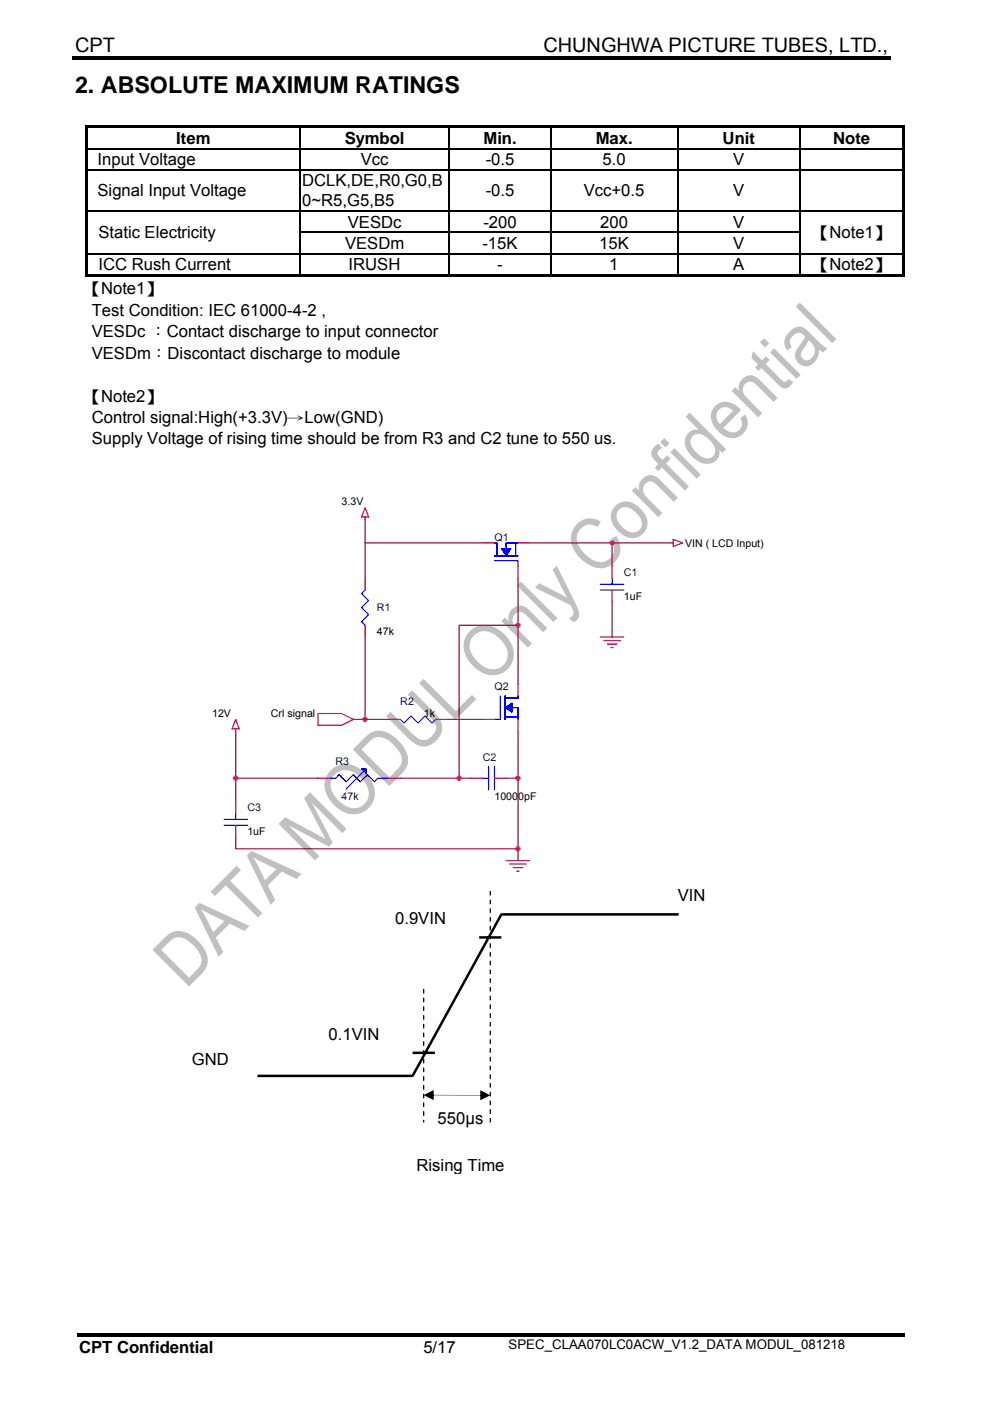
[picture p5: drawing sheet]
<svg xmlns="http://www.w3.org/2000/svg" width="210mm" height="297mm" viewBox="0 0 210 297" stroke-linecap="round" stroke-linejoin="round" font-family="sans-serif">
<path d="M15.2 11.9h82v.8h-82zM97 11.9h91.8v.8h-91.8zM16.3 282.7h175.5v.8h-175.5z" fill="#000"/>
<g fill="#c0c0c0">
<path d="M34.7 199a4.1 4.1 0 0 1 6.4-.3 6.2 6.2 0 0 1 2.9 5.7 7.7 7.7 0 0 1-2.7 3.5l-1.2 1.2-7.8-7.7zM34.2 201.4l5.9 5.9 .6-.6a4.7 4.7 0 0 0 2-3.1 6.4 6.4 0 0 0-4.7-4.9 3.2 3.2 0 0 0-2.6 1.5z" fill-rule="evenodd"/>
<path d="M41.3 192.4l1-1 10.6 4.9-1.1 1.1-3.1-1.6-2.9 3 1.5 3.1-.9 1zM42.6 192.8l2.6 4.9 2.4-2.4z" fill-rule="evenodd"/>
<path d="M50.2 183.5l.9 1-2.3 2.3 6.8 6.8-.9 .9-6.8-6.8-2.3 2.3-1-.9z" fill-rule="evenodd"/>
<path d="M52.8 180.9l.5-.5 10.6 4.9-1 1.1-3.2-1.6-2.9 2.9 1.6 3.2-1 .9-5.1-10.4zM53.6 181.7l2.6 4.9 2.4-2.3z" fill-rule="evenodd"/>
<path d="M59.1 174.7l1.4-1.4 8.6 4.6-4.6-8.7 1.2-1.2 7.8 7.7-.9 .9-6.5-6.4 4.4 8.5-.8 .8-8.6-4.6 6.6 6.6-.9 .9z" fill-rule="evenodd"/>
<path d="M70.1 163.3a5 5 0 0 1 7.4 .7 5.1 5.1 0 0 1 1 6.9 4.9 4.9 0 0 1-7.2 .2 5.5 5.5 0 0 1-1.9-6.9zM71 164.2a3.5 3.5 0 0 0 .3 5 4.3 4.3 0 0 0 5.2 1.8 3.3 3.3 0 0 0 .9-5.1 5 5 0 0 0-5.1-2.5z" fill-rule="evenodd"/>
<path d="M74.8 158.9l1.2-1.2a9.7 9.7 0 0 1 3.3-2.7 5.9 5.9 0 0 1 5.8 2.7 4.5 4.5 0 0 1 1 5.2l-.7 .9-2.9 2.9zM76.6 158.9l6 5.9 .6-.6a4.6 4.6 0 0 0 2-3.1 6.4 6.4 0 0 0-4.7-4.8 3.2 3.2 0 0 0-2.7 1.4z" fill-rule="evenodd"/>
<path d="M82.8 150.9l3.3 3.4a7.8 7.8 0 0 0 3.5 2.6 2.86 2.86 0 0 0 2.8-3.1 19.1 19.1 0 0 0-4.3-4.8l-1.7-1.7 1-.9 2.8 2.8a13.8 13.8 0 0 1 3.4 4.1 4.1 4.1 0 0 1-4.3 4.9 8.5 8.5 0 0 1-4.1-3l-3.3-3.4z" fill-rule="evenodd"/>
<path d="M89.8 143.9l6.8 6.9 3.5-3.5 .9 .9-4.4 4.4-7.7-7.7z" fill-rule="evenodd"/>
<path d="M99.6 133.8a4.9 4.9 0 0 1 7 .4 5.4 5.4 0 0 1 1.7 6.9 4.8 4.8 0 0 1-7.6 .5 5.5 5.5 0 0 1-1.9-6.7zM100.5 134.7a3.5 3.5 0 0 0 .3 5.1 4.3 4.3 0 0 0 5.2 1.7 3.4 3.4 0 0 0 .5-5.5 4.5 4.5 0 0 0-5.1-1.9z" fill-rule="evenodd"/>
<path d="M108.6 129.2a2.34 2.34 0 0 1 3.7 .2l3.7 3.8-.8 .8-2-1.9a8.1 8.1 0 0 0-2.7-2.3 1.78 1.78 0 0 0-1.8 1.1 1.78 1.78 0 0 0 .6 2.1l3.5 3.4-.9 .9-5.6-5.6 .8-.8 .8 .8a2.51 2.51 0 0 1 .7-2.5z" fill-rule="evenodd"/>
<path d="M109.6 124.1l.8-.8 7.8 7.7-.9 .9z" fill-rule="evenodd"/>
<path d="M114.3 123.7l6 3.1-3.1-6 .8-.8a87.8 87.8 0 0 1 4.8 10 1.73 1.73 0 0 1-1.2 1.9l-1-.8a1.35 1.35 0 0 0 .7-2.2l-.4-.6-7.5-3.7z" fill-rule="evenodd"/>
<path d="M122.4 111.1a3.8 3.8 0 0 1 5-.5l-.7 1.1a2.9 2.9 0 0 0-3.7 .6 2.9 2.9 0 0 0-.1 3.7 6.3 6.3 0 0 0 4.6 3.2 2.91 2.91 0 0 0 2.5-1.8 2.91 2.91 0 0 0-.5-3.1l1.2-.7a4.3 4.3 0 0 1-.5 5.7 4.3 4.3 0 0 1-5.6 .3 6.7 6.7 0 0 1-3.5-5.8l.4-1.5z" fill-rule="evenodd"/>
<path d="M130.5 107.3a3.5 3.5 0 0 1 5.2 .5 3.7 3.7 0 0 1 1.1 4.8 3.3 3.3 0 0 1-5.3 .4 4 4 0 0 1-1.6-4.9zM131.3 108.1a2.24 2.24 0 0 0 .2 3.2 3.2 3.2 0 0 0 3.5 1.4 2.02 2.02 0 0 0 .6-3.2 3.8 3.8 0 0 0-3.5-1.9z" fill-rule="evenodd"/>
<path d="M136.2 101.5a2.35 2.35 0 0 1 3.7 .3l3.8 3.7-.9 .9-1.9-2a8.2 8.2 0 0 0-2.7-2.3 1.78 1.78 0 0 0-1.8 1.1 1.78 1.78 0 0 0 .6 2.1l3.4 3.5-.8 .8-5.6-5.6 .7-.7 .8 .8a2.51 2.51 0 0 1 .7-2.6z" fill-rule="evenodd"/>
<path d="M138.7 94.7l.9-.7 .7 1a1.16 1.16 0 0 0-.6 1.8l.8 .7 .9-.9 .8 .7-1 1 4.9 4.8-.9 .9-4.9-4.9-.7 .8-.7-.8 .7-.7-.2-.2a2.35 2.35 0 0 1-1.1-2.9z" fill-rule="evenodd"/>
<path d="M140 93.7l.8-.8 1.1 1.1-.8 .8zM142.1 95.9l.9-.9 5.6 5.6-.9 .9z" fill-rule="evenodd"/>
<path d="M145.6 88.1l.6-.6 7.8 7.7-.8 .9-.7-.8a2.62 2.62 0 0 1-1.1 2.6 2.62 2.62 0 0 1-2.8 .2 5.6 5.6 0 0 1-3.4-4.5 2.47 2.47 0 0 1 2.9-2.5l-2.7-2.8zM146.9 92.5a2.16 2.16 0 0 0 .4 3 3.2 3.2 0 0 0 3.6 1.5 2.03 2.03 0 0 0 0-3.3 3.5 3.5 0 0 0-3.4-1.6z" fill-rule="evenodd"/>
<path d="M151.7 86.1a3.7 3.7 0 0 1 5.4 .9l-3.7 3.7a2.32 2.32 0 0 0 3.8-.1l.1-.9-.3-1.1 1-.7a3.3 3.3 0 0 1-.8 4.4 3.3 3.3 0 0 1-4.5-.5 4.1 4.1 0 0 1-1.6-5zM152.4 86.8a2.18 2.18 0 0 0 .2 3.1l2.8-2.8a2.11 2.11 0 0 0-3-.3z" fill-rule="evenodd"/>
<path d="M157.4 80.3a2.34 2.34 0 0 1 3.7 .3l3.8 3.8-.9 .8-1.9-1.9a8.5 8.5 0 0 0-2.7-2.4 1.78 1.78 0 0 0-1.8 1.2 1.78 1.78 0 0 0 .6 2l3.4 3.5-.9 .9-5.6-5.6 .8-.8 .8 .8a2.51 2.51 0 0 1 .7-2.6z" fill-rule="evenodd"/>
<path d="M159.6 74.5l2 1.9 .8-.8 .2 .1 .6 .6-.9 .9 3.3 3.2a.85 .85 0 0 0 .8 .6 .85 .85 0 0 0 .8-.7l1 .7a1.82 1.82 0 0 1-2.5 1.1l-4.2-4.1-.7 .6-.7-.7 .6-.6-.8-.9a.8 .8 0 0 1-.4-1.2z" fill-rule="evenodd"/>
<path d="M161.1 72.6l.9-.9 1.1 1.1-.9 .9zM164.1 73.9l5.7 5.6-.9 .8-5.6-5.6z" fill-rule="evenodd"/>
<path d="M167.4 70.3a2.4 2.4 0 0 1 4.1 .1l1.8 1.8a5.3 5.3 0 0 0 2.1 1.6l-.6 .7a.59 .59 0 0 1-.9-.2l-.2-.1a3.2 3.2 0 0 1-3.2 3.4 2.49 2.49 0 0 1-1.9-1.8 2.49 2.49 0 0 1 .9-2.6l1.2-1.8a1.61 1.61 0 0 0-1.4-.9 1.61 1.61 0 0 0-1.4 1l-.4 .6v.5l.4 1-1 .7a2.8 2.8 0 0 1 .5-4zM171.5 72.1l-.5 1a3.6 3.6 0 0 0-1.2 2.4 1.32 1.32 0 0 0 1.2 .9 1.32 1.32 0 0 0 1.3-.8 2.44 2.44 0 0 0-.8-3.5z" fill-rule="evenodd"/>
<path d="M169.6 64.2l7.7 7.7-.8 .8-7.8-7.7z" fill-rule="evenodd"/>
</g>
<g fill="#000">
<path d="M18.1 26.6h.6v.5h-.6zM18.1 26.6h173.7v.5h-173.7zM18.1 27.1h.6v4.3h-.6zM18.1 31.4h.6v.2h-.6zM18.1 31.6h.6v4.3h-.6zM18.1 35.9h.6v.3h-.6zM63.5 31.4h.2v.2h-.2zM63.5 35.9h.2v.3h-.2zM95.2 31.4h.2v.2h-.2zM95.2 35.9h.2v.3h-.2zM116.6 31.4h.3v.2h-.3zM116.6 35.9h.3v.3h-.3z"/>
<path d="M143.6 31.4h.2v.2h-.2zM143.6 35.9h.2v.3h-.2zM169.5 31.4h.2v.2h-.2zM169.5 35.9h.2v.3h-.2zM191.3 26.6h.5v.5h-.5zM191.3 27.1h.5v4.3h-.5zM191.3 31.4h.5v.2h-.5zM191.3 31.6h.5v4.3h-.5zM191.3 35.9h.5v.3h-.5zM18.1 36.2h.6v8.4h-.6zM18.1 44.6h.6v.3h-.6zM18.1 44.9h.6v4.2h-.6z"/>
<path d="M18.1 49.1h.6v.3h-.6zM18.1 49.4h.6v4.2h-.6zM18.1 53.6h.6v.3h-.6zM18.1 53.9h.6v4.8h-.6zM18.1 58.1h45.4v.6h-45.4zM63.5 44.6h.2v.3h-.2zM63.5 49.1h.2v.3h-.2zM63.5 53.6h.2v.3h-.2zM63.5 58.1h31.7v.6h-31.7zM95.2 44.6h.2v.3h-.2zM95.2 49.1h.2v.3h-.2zM95.2 53.6h.2v.3h-.2z"/>
<path d="M95.2 58.1h21.4v.6h-21.4zM116.6 44.6h.3v.3h-.3zM116.6 49.1h.3v.3h-.3zM116.6 53.6h.3v.3h-.3zM116.6 58.1h27v.6h-27zM143.6 44.6h.2v.3h-.2zM143.6 49.1h.2v.3h-.2zM143.6 53.6h.2v.3h-.2zM143.6 58.1h25.9v.6h-25.9zM169.5 44.6h.2v.3h-.2zM169.5 49.1h.2v.3h-.2zM169.5 53.6h.2v.3h-.2z"/>
<path d="M169.5 58.1h21.8v.6h-21.8zM191.3 36.2h.5v8.4h-.5zM191.3 44.6h.5v.3h-.5zM191.3 44.9h.5v4.2h-.5zM191.3 49.1h.5v.3h-.5zM191.3 49.4h.5v4.2h-.5zM191.3 53.6h.5v.3h-.5zM191.3 53.9h.5v4.8h-.5zM191.3 58.1h.5v.6h-.5z"/>
<path d="M91.6 232.1l10.6 .1zM89.8 232.2l2.1-1.1v2.1zM101.8 231.2l2.1 1-2.1 1.1z"/>
</g>
<g fill="none" stroke="#000" stroke-width=".25">
<path d="M18.7 31.5h44.8M18.7 36h44.8M63.6 27.1v4.3M63.6 31.6v4.3M63.6 36.2v8.4M63.7 31.5h31.5M63.7 36h31.5M95.3 27.1v4.3M95.3 31.6v4.3M95.3 36.2v8.4M95.4 31.5h21.2M95.4 36h21.2"/>
<path d="M116.8 27.1v4.3M116.8 31.6v4.3M116.8 36.2v8.4M116.9 31.5h26.7M116.9 36h26.7M143.7 27.1v4.3M143.7 31.6v4.3M143.7 36.2v8.4M143.8 31.5h25.7M143.8 36h25.7M169.6 27.1v4.3M169.6 31.6v4.3"/>
<path d="M169.6 36.2v8.4M169.7 31.5h21.6M169.7 36h21.6M18.7 44.7h44.8M18.7 53.8h44.8M63.6 44.9v4.2M63.6 49.4v4.2M63.6 53.9v4.2M63.7 44.7h31.5M63.7 49.3h31.5M63.7 53.8h31.5M95.3 44.9v4.2"/>
<path d="M95.3 49.4v4.2M95.3 53.9v4.2M95.4 44.7h21.2M95.4 49.3h21.2M95.4 53.8h21.2M116.8 44.9v4.2M116.8 49.4v4.2M116.8 53.9v4.2M116.9 44.7h26.7M116.9 49.3h26.7M116.9 53.8h26.7M143.7 44.9v4.2"/>
<path d="M143.7 49.4v4.2M143.7 53.9v4.2M143.8 44.7h25.7M143.8 49.3h25.7M143.8 53.8h25.7M169.6 44.9v4.2M169.6 49.4v4.2M169.6 53.9v4.2M169.7 44.7h21.6M169.7 53.8h21.6"/>
</g>
<g fill="none" stroke="#f00" stroke-width=".25">
<path d="M77.4 107.6l.7 2h-1.5zM77.4 109.6v.5M102.3 115.1h2.5M109.8 115.1h2.5M142.2 115.1h.5M142.7 114.4l2 .7-2 .8zM77.4 122.6v2.5M77.4 132.6v2.5M109.8 120.1v2.5M127.3 135.1h5M128 135.8h3.5M128.8 136.6h2"/>
<path d="M129.5 137.3h.5M129.8 120.1v2.5M129.8 125.1v2.5M50 152.5l.7 2h-1.5zM50 154.5v.5M67.4 151.3h5l2.5 1.2-2.5 1.3h-5zM82.4 152.5h2.5M92.4 152.5h2.5M102.3 152.5h2.5M109.8 145v2.5M109.8 152.5v2.5M50 170v2.5"/>
<path d="M50 175v2.5M67.4 165h2.5M82.4 165h2.5M99.8 165h2.5M104.8 165h2.5M107.3 182.5h5M108.1 183.2h3.5M108.8 184h2M109.6 184.7h.5"/>
</g>
<g fill="none" stroke="#00f" stroke-width=".25">
<path d="M104.8 118.9h5v1.2M104.8 117.9h5M105.3 117.6v-2.5h-.5h.5v2.8M107.3 116.1v-1h2.5h-2.5v1.5M109.3 115.1v2.8M77.4 125.1l-.8 .7 1.5 1.5-1.5 1.5 1.5 1.5-1.5 1.5 .8 .8M127.3 125.1h5M127.3 123.8h5M129.8 122.6v1.2M84.9 152.5l.7 .8 1.5-1.5 1.5 1.5 1.5-1.5 1.5 1.5 .8-.8M106.1 147.5v5h-1.3M107.1 148h2.7v-.5v.5h-2.5"/>
<path d="M107.1 147.5v5M107.1 152h2.7M108.3 150h1.5v2.5v-2.5h-1M47.5 175h5M47.5 173.7h5M50 172.5v1.2M69.9 165h1.3l.7-.7 1.5 1.5 1.5-1.5 1.5 1.5 1.5-1.5 1.5 1.5 .7-.8h2.3M71.9 164.3l-.2 .2M74.9 164.3l.5 .4M77.2 163.5l-3.8 3.7M77.9 164.3l-.2 .2M102.3 165h1.3"/>
<path d="M103.6 162.5v5M104.8 162.5v5"/>
</g>
<g fill="#00f" stroke="#00f" stroke-width=".25">
<path d="M106.3 116.4h2l-1 1.5z" fill-rule="evenodd"/>
<path d="M107.1 150l1.5-1v2z" fill-rule="evenodd"/>
<path d="M76.6 163h1.1v1z" fill-rule="evenodd"/>
</g>
<g fill="none" stroke="#800040" stroke-width=".25">
<path d="M77.4 115.1h24.9M77.4 110.1v12.5M112.3 115.1h17.5M142.2 115.1h-12.4v5M77.4 135.1v17.4M109.8 122.6v10M129.8 127.6v7.5M50 155v10h17.4M74.9 152.5h7.5M94.9 152.5h7.4M109.8 145v-12.4h-12.5v32.4h2.5M109.8 155v27.5"/>
<path d="M50 165v5M50 177.5v2.5h59.8M84.9 165h12.4M107.3 165h2.5"/>
</g>
<g fill="#f0f" stroke="#f0f" stroke-width=".25">
<circle cx="129.8" cy="115.1" r=".49"/>
<circle cx="109.8" cy="132.6" r=".49"/>
<circle cx="77.4" cy="152.5" r=".49"/>
<circle cx="109.8" cy="165" r=".49"/>
<circle cx="97.3" cy="165" r=".49"/>
<circle cx="50" cy="165" r=".49"/>
<circle cx="109.8" cy="180" r=".49"/>
</g>
<path d="M101.6 198.8h4.7M143.9 193.9h-37.6l-18.8 34.2h-32.9M87.5 223.2h4.7" fill="none" stroke="#000" stroke-width=".53"/>
<path d="M103.9 189v48.9M89.8 209.8v28.1" fill="none" stroke="#000" stroke-width=".26" stroke-dasharray=".8 1.1"/>
<text font-size="4.9" x="15.9" y="19.7">2. ABSOLUTE MAXIMUM RATINGS</text>
<g font-size="4.2">
<text x="15.9" y="10.9">CPT</text>
<text x="115.2" y="10.9">CHUNGHWA PICTURE TUBES, LTD.,</text>
</g>
<g font-size="3.5">
<text x="20.7" y="35">Input Voltage</text>
<text x="37.4" y="30.5">Item</text>
<text x="73.1" y="30.5">Symbol</text>
<text x="76.5" y="35">Vcc</text>
<text x="102.5" y="30.5">Min.</text>
<text x="103" y="35">-0.5</text>
<text x="126.3" y="30.5">Max.</text>
<text x="127.8" y="35">5.0</text>
<text x="153.2" y="30.5">Unit</text>
<text x="155.4" y="35">V</text>
<text x="176.7" y="30.5">Note</text>
<text x="20.7" y="41.7">Signal Input Voltage</text>
<text x="64.1" y="39.5">DCLK,DE,R0,G0,B</text>
<text x="103" y="41.7">-0.5</text>
<text x="123.8" y="41.7">Vcc+0.5</text>
<text x="155.4" y="41.7">V</text>
<text x="64.1" y="43.8">0~R5,G5,B5</text>
<text x="20.9" y="50.4">Static Electricity</text>
<text x="73.2" y="52.8">VESDm</text>
<text x="73.7" y="48.3">VESDc</text>
<text x="102.3" y="52.8">-15K</text>
<text x="102.5" y="48.3">-200</text>
<text x="127.1" y="52.8">15K</text>
<text x="127.3" y="48.3">200</text>
<text x="155.4" y="52.8">V</text>
<text x="155.4" y="48.3">V</text>
<text x="172.3" y="50.4">【Note1】</text>
<text x="20.9" y="57.3">ICC Rush Current</text>
<text x="73.9" y="57.3">IRUSH</text>
<text x="105.4" y="57.3">-</text>
<text x="129.2" y="57.3">1</text>
<text x="155.4" y="57.3">A</text>
<text x="172.3" y="57.3">【Note2】</text>
<text x="17.9" y="62.4">【Note1】</text>
<text x="19.5" y="67">Test Condition: IEC 61000-4-2 ,</text>
<text x="19.5" y="71.5">VESDc ：Contact discharge to input connector</text>
<text x="19.5" y="76.1">VESDm：Discontact discharge to module</text>
<text x="17.9" y="85.3">【Note2】</text>
<text x="19.5" y="89.6">Control signal:High(+3.3V)→Low(GND)</text>
<text x="19.5" y="94.1">Supply Voltage of rising time should be from R3 and C2 tune to 550 us.</text>
<text x="143.7" y="191.1">VIN</text>
<text x="83.8" y="196">0.9VIN</text>
<text x="69.7" y="220.4">0.1VIN</text>
<text x="40.7" y="225.7">GND</text>
<text x="92.8" y="238.4">550µs</text>
<text x="88.3" y="248.2">Rising Time</text>
<text x="16.8" y="286.9">CPT Confidential</text>
<text x="89.8" y="286.8">5/17</text>
</g>
<text font-size="2.8" x="107.8" y="286.1">SPEC_CLAA070LC0ACW_V1.2_DATA MODUL_081218</text>
<g font-size="2.2">
<text x="72.4" y="107.2">3.3V</text>
<text x="145.2" y="115.9">VIN ( LCD Input)</text>
<text x="132.3" y="127.1">1uF</text>
<text x="79.9" y="134.6">47k</text>
<text x="45" y="152.1">12V</text>
<text x="57.4" y="152.1">Crl signal</text>
<text x="89.9" y="152.1">1k</text>
<text x="104.8" y="169.5">10000pF</text>
<text x="52.5" y="177">1uF</text>
</g>
<g font-size="2.2" fill="#000080">
<text x="104.8" y="114.6">Q1</text>
<text x="132.3" y="122.1">C1</text>
<text x="79.9" y="129.6">R1</text>
<text x="84.9" y="149.6">R2</text>
<text x="104.8" y="146.3">Q2</text>
<text x="102.3" y="161.3">C2</text>
<text x="71.2" y="162.3">R3</text>
<text x="52.5" y="172">C3</text>
<text x="72.4" y="169.5">47k</text>
</g>
</svg>
